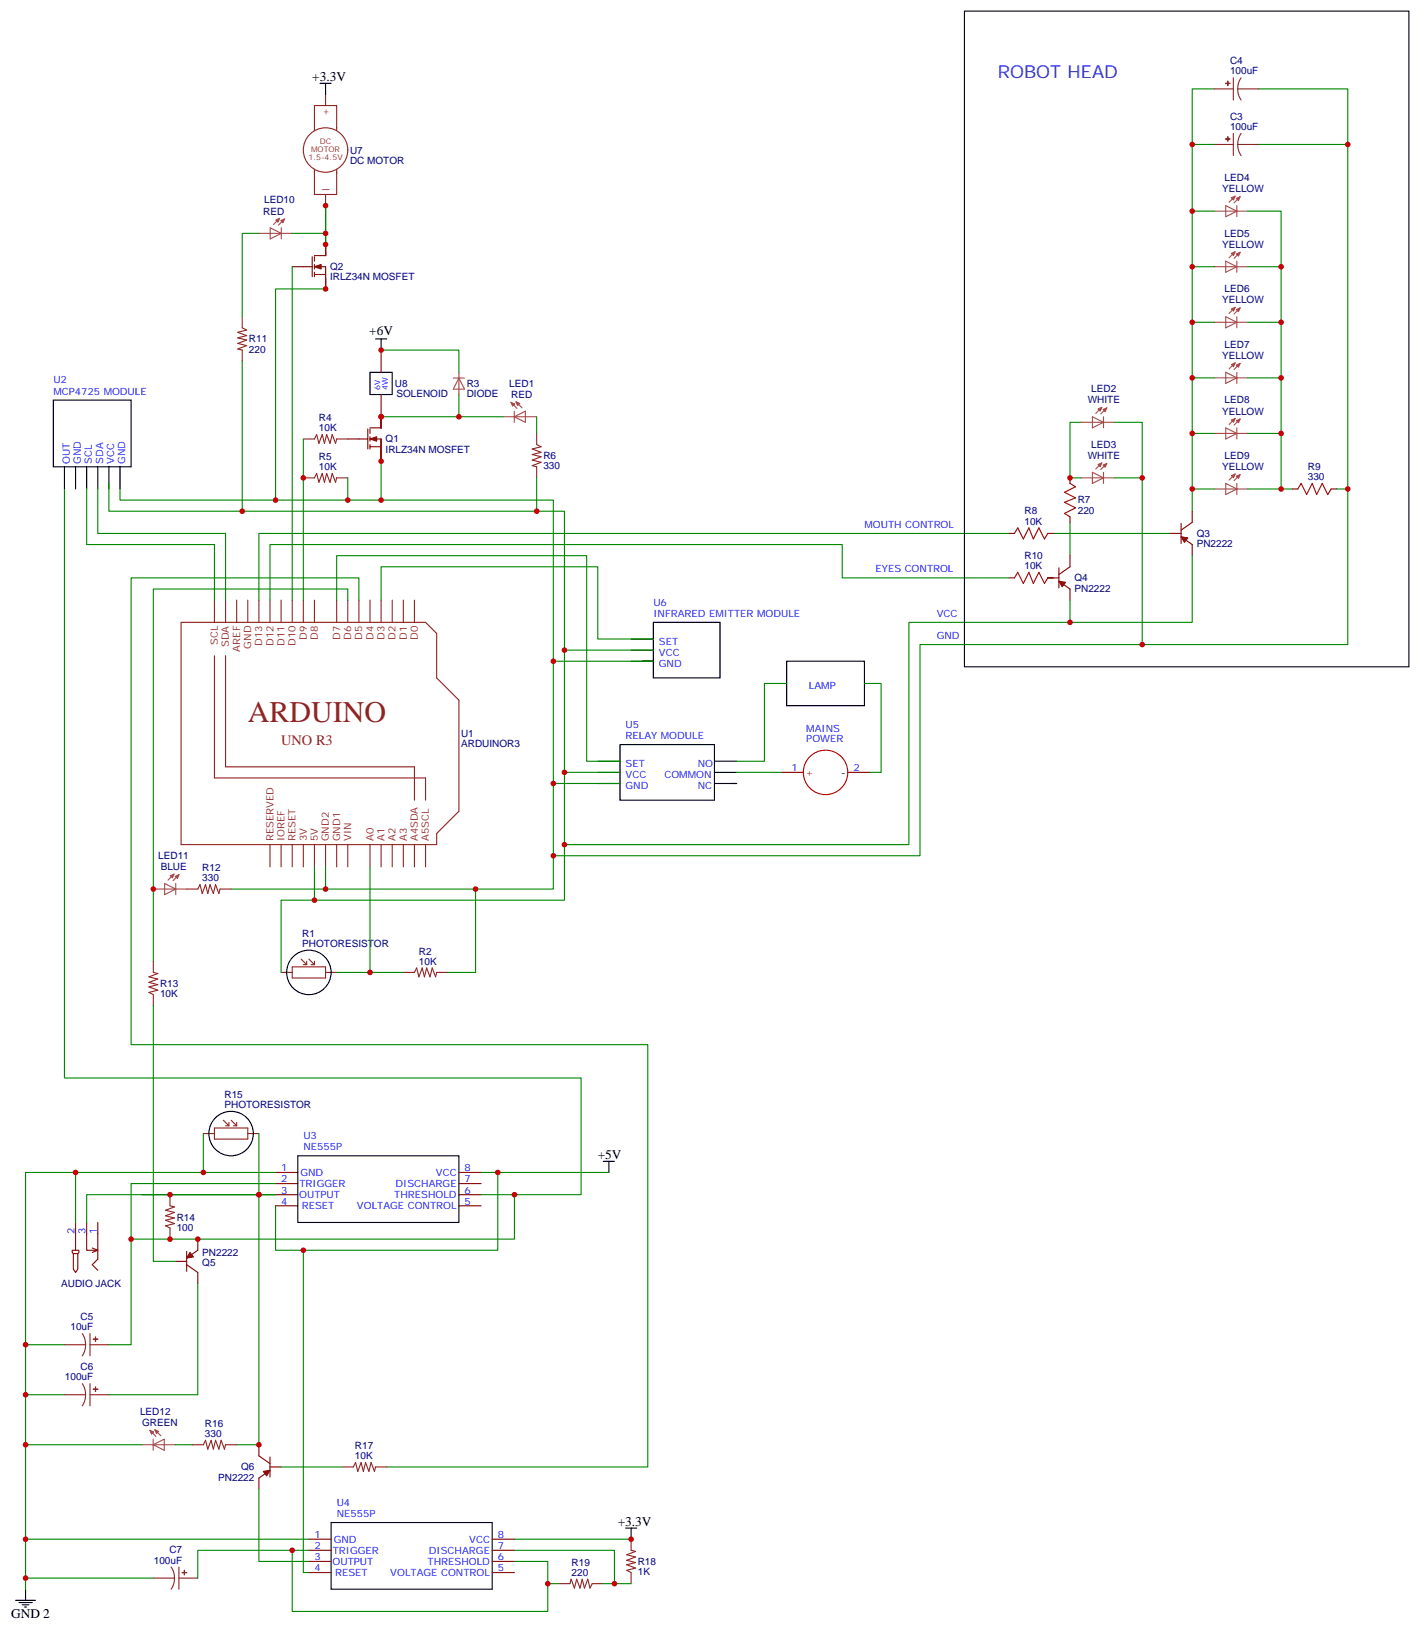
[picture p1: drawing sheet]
<svg xmlns="http://www.w3.org/2000/svg" width="451mm" height="518mm" viewBox="0 0 451 518" stroke-linecap="round" stroke-linejoin="round" font-family="sans-serif">
<g fill="none" stroke="#8c2424" stroke-width=".35">
<path d="M103.4 30v3.5M385.6 28.2h6M391.6 24.7v7.1M393 28.2l.2 1.9 .9 1.7M393 28.2h6.7M394.1 24.7l-.9 1.7-.2 1.8M99.8 53.7v1.1M99.8 54.7v7h7.1v-7M106.9 40.6v-7.1h-7.1l.1 8M106.9 40.4v1M106.9 53.7v1.3M385.6 45.9h6"/>
<path d="M391.6 42.3v7.1M393 45.9l.2 1.8 .9 1.7M393 45.9h6.7M394.1 42.3l-.9 1.7-.2 1.9M103.4 61.7v3.6M76.9 100.5v3.6l1.4 .7-2.8 .7 2.8 1-2.8 .7 2.8 .8-2.8 1 2.8 .7-2.8 1.1 1.4 .3v3.6M96.3 139.3h3.5l.7-1.4 .7 2.9 1.1-2.9 .7 2.9 .7-2.9 1.1 2.9 .7-2.9 1 2.9 .4-1.5h3.5M170.4 137.6v3.5l1.4 .7-2.8 .7 2.8 1.1-2.8 .7 2.8 .7-2.8 1.1 2.8 .7-2.8 1 1.4 .4v3.5M96.3 151.7h3.5l.7-1.4 .7 2.8 1.1-2.8 .7 2.8 .7-2.8 1.1 2.8 .7-2.8 1 2.8 .4-1.4h3.5M57.5 197.6h77.6l3.5 3.5v14.1l7.1 7.1v35.2l-7.1 7.1v3.5h-81.1zM68.1 190.5v7.1M71.6 190.5v7.1"/>
<path d="M75.1 190.5v7.1M78.7 190.5v7.1M82.2 190.5v7.1M85.7 190.5v7.1M89.3 190.5v7.1M92.8 190.5v7.1M96.3 190.5v7.1M99.8 190.5v7.1M106.9 190.5v7.1M110.4 190.5v7.1M113.9 190.5v7.1M117.5 190.5v7.1"/>
<path d="M121 190.5v7.1M124.5 190.5v7.1M128.1 190.5v7.1M131.6 190.5v7.1M68.1 208.1v38.8h67v7.1M71.6 208.1v35.3h60v10.6M85.7 268.1v7.1M89.3 268.1v7.1M92.8 268.1v7.1M96.3 268.1v7.1M99.8 268.1v7.1M103.4 268.1v7.1"/>
<path d="M106.9 268.1v7.1M110.4 268.1v7.1M117.5 268.1v7.1M121 268.1v7.1M124.5 268.1v7.1M128.1 268.1v7.1M131.6 268.1v7.1M135.1 268.1v7.1M59.3 282.2h3.5l.7-1.4 .7 2.8 1.1-2.8 .7 2.8 .7-2.8 1 2.8 .7-2.8 1.1 2.8 .3-1.4h3.6M48.7 305.2v3.5l1.4 .3-2.8 1.1 2.8 .7-2.8 1.1 2.8 .7-2.8 .7 2.8 1-2.8 .7 1.4 .7v3.6M89.3 308.7h3.5M92.8 306.9h10.6v3.5h-10.6z"/>
<path d="M95.6 304.4l1.8 1.8M96.3 306.2h1.1M97.4 305.2v1M98.1 304.4l1.7 1.8M98.8 306.2h1M99.8 305.2v1M103.4 308.7h3.5M128.1 308.7h3.5l.7-1.4 .7 2.8 1.1-2.8 .7 2.8 .7-2.8 1 2.8 .7-2.8 1.1 2.8 .3-1.4h3.6M64.6 359.8h3.5M68.1 358.1h10.6v3.5h-10.6zM70.9 355.6l1.8 1.8M71.6 357.4h1.1"/>
<path d="M72.7 356.3v1.1M73.4 355.6l1.7 1.8M74.1 357.4h1M75.1 356.3v1.1M78.7 359.8h3.5M54 379.2v3.6l1.4 .3-2.8 1.1 2.8 .7-2.8 1 2.8 .7-2.8 .8 2.8 1-2.8 .7 1.4 .7v3.5M20.5 426.9h6.7M26.1 423.3l.8 1.7 .3 1.9M26.1 439.2l.8 1.7 .3 1.8M27.2 426.9l-.3 1.8-.8 1.7M28.6 426.9h6M28.6 423.3v7.1"/>
<path d="M28.6 439.2v7.1M20.5 442.7h6.7M27.2 442.7l-.3 1.9-.8 1.7M28.6 442.7h6M61 458.6h3.6l.7-1.4 .7 2.8 1-2.8 .7 2.8 .7-2.8 1.1 2.8 .7-2.8 1.1 2.8 .3-1.4h3.5M108.7 465.7h3.5l.7-1.4 .7 2.8 1.1-2.8 .7 2.8 .7-2.8 1 2.8 .7-2.8 1.1 2.8 .3-1.4h3.6M54.3 497.4l.8 1.7 .3 1.8M56.8 497.4v7.1M200.4 488.6v3.5l1.4 .4-2.8 1 2.8 .7-2.8 1.1 2.8 .7-2.8 .7 2.8 1.1-2.8 .7 1.4 .7v3.5M48.7 500.9h6.7M55.4 500.9l-.2 1.9-.9 1.7M56.8 500.9h6"/>
<path d="M177.4 502.7h3.6l.3-1.4 1.1 2.8 .7-2.8 1 2.8 .8-2.8 .7 2.8 1-2.8 .7 2.8 .7-1.4h3.6"/>
<circle cx="103.4" cy="47.6" r="7.1"/>
</g>
<g fill="none" stroke="#000" stroke-width=".35">
<path d="M306.2 3.5h141.1v208.2h-141.1zM101.6 26.5h3.5M103.4 26.5v3.5M117.5 118.2h7v7h-7zM119.2 107.6h3.6M121 107.6v3.5M16.9 127h24.7v21.2h-24.7zM20.5 148.2v7M24 148.2v7M27.5 148.2v7M31 148.2v7M34.6 148.2v7"/>
<path d="M38.1 148.2v7M207.4 197.6h21.2v17.6h-21.2zM200.4 209.9h7h-3.5M200.4 202.8h7M200.4 206.4h7M249.8 209.9h24.7v14.1h-24.7zM196.8 236.4h30v17.6h-30zM189.8 241.7h7M189.8 245.2h7M189.8 248.7h7M226.8 248.7h7.1h-1.8M226.8 241.7h7.1"/>
<path d="M226.8 245.2h7.1M94.5 366.9h51.2v21.2h-51.2zM191.6 368.7h3.5M193.3 368.7v3.5M105.1 483.3h51.2v21.2h-51.2zM198.6 485.1h3.5M200.4 485.1v3.5M4.9 508h6.4M6 508.7h4.2M7.1 509.4h2.1M7.8 510.1h.7M8.1 504.5v3.5"/>
<circle cx="98.1" cy="308.7" r="7.1"/>
<circle cx="73.4" cy="359.8" r="7.1"/>
</g>
<g fill="none" stroke="#870000" stroke-width=".35">
<path d="M92.8 84.7h6.3M99.1 81.5v6.3M99.8 81.1h3.6v-3.5v3.5M99.8 84.7h3.6v7v-7M99.8 87.1h3.6M99.8 81.5v1.4M99.8 84v1.4M99.8 86.4v1.4M103.4 88.2v3.5M121 111.1v7.1M110.4 139.3h6.4M116.8 136.2v6.3"/>
<path d="M117.5 139.3h3.5v7.1v-7.1M117.5 136.2v1.4M117.5 138.6v1.5M121 132.3v3.5v-1v1h-3.5M121 125.2v10.6M117.5 141.8h3.5M117.5 141.1v1.4M121 142.9v3.5M339.7 151.7v1.8M410.3 155.2h1.7M422.6 155.2h1.8M320.3 169.3h1.8"/>
<path d="M332.7 169.3h1.7M339.7 164v1.8M339.7 176.4v3.5l-3.5 2.5M371.5 169.3h3.5M375 166.2v6.3M375 170.4l3.5 2.5v3.5M378.5 162.3v3.5l-3.5 2.5M320.3 183.4h1.8M332.7 183.4h3.5M336.2 184.5l3.5 2.5v3.5M336.2 180.3v6.3M248 245.2h7.1"/>
<path d="M269.2 245.2h7M87.5 372.2h7M87.5 375.7h7M87.5 379.2h7M145.7 372.2h7.1M145.7 375.7h7.1M145.7 379.2h7.1M23.3 397.9h1.4v5l-.7 1-.7-1zM23.3 397.9l-.4-.3v-.7h2.1v.7l-.3 .3M24 388.1v8.8M27.5 388.1v8.8h3.5l-1.7 .7M29.3 396.2l1.7 .7"/>
<path d="M31 388.1v11.6l-1.7 1.8 1.7 1.7M59.3 397.2v6.4M62.8 393.3v3.6l-3.5 2.4M87.5 382.8h7M145.7 382.8h7.1M55.7 400.4h3.6M59.3 401.5l3.5 2.4v3.6M82.2 458.6v3.5l3.5 2.5M85.7 462.5v6.3M85.7 466.7l-3.5 2.5v3.5M85.7 465.7h3.6M98.1 488.6h7"/>
<path d="M98.1 492.1h7M98.1 495.7h7M98.1 499.2h7M156.3 488.6h7M156.3 492.1h7M156.3 495.7h7M156.3 499.2h7"/>
</g>
<g fill="#870000" stroke="#870000" stroke-width=".35">
<path d="M117.5 139.3l2.1-.7v1.5z"/>
<path d="M99.8 84.7l2.2-.7v1.4z"/>
<path d="M375 170.4l2.1 .3-1 1.5z"/>
<path d="M336.2 184.5l2.1 .4-1 1.4z"/>
<path d="M60.3 397.6l1.1 1.4-2.1 .3z"/>
<path d="M83.6 467.1l2.1-.4-1 1.8z"/>
</g>
<g fill="none" stroke="#008700" stroke-width=".35">
<path d="M385.6 28.2h-7.1v134.1M399.7 28.2h28.2v17.7M378.5 45.9h7.1M399.7 45.9h28.2v109.3h-3.5M82.2 74.1h-5.3v26.4M92.8 74.1h10.6M103.4 65.3v12.3M378.5 67h7.1M396.2 67h10.6v88.2M92.8 84.7v105.8M103.4 91.7h-15.9v67.1M378.5 84.7h7.1"/>
<path d="M396.2 84.7h10.6M76.9 114.7v47.6M121 111.1h24.7v7.1M378.5 119.9h7.1M378.5 102.3h7.1M396.2 119.9h10.6M396.2 102.3h10.6M96.3 139.3v51.2M121 132.3h38.8M145.7 125.2v7.1M170.4 132.3v5.3M343.3 134.1h-3.6v17.6h3.6"/>
<path d="M353.8 134.1h8.9v70.5M378.5 137.6h7.1M396.2 137.6h10.6M20.5 155.2v187h164v37h-31.7M27.5 155.2v17.7h40.6v17.6M31 155.2v14.1h40.6v21.2M34.6 153.5v8.8h144.6v123.5h-79.4v-10.6M38.1 155.2v3.6h137.6v123.4h-72.3v-7M110.4 151.7v7.1M121 146.4v12.4M170.4 151.7v10.6M353.8 151.7h8.9"/>
<path d="M378.5 155.2h7.1M396.2 155.2h14.1M427.9 155.2v49.4h-65.2M320.3 169.3h-238.1v21.2M334.4 169.3h37.1M339.7 165.8v10.6M378.5 176.4v21.2h-89.9v70.5h-109.4M106.9 190.5v-14.1h79.4v65.3h10.5M110.4 190.5v-3.5h-61.7v118.2M113.9 190.5v-7.1h-72.3v148.2h164.1v134.1h-82.9M121 190.5v-10.6h68.8v22.9h17.6M320.3 183.4h-52.9v-10.5h-181.7v17.6"/>
<path d="M332.7 183.4h1.7M339.7 190.5v7.1M175.7 209.9h31.7M179.2 206.4h28.2M249.8 217h-7.1v24.7h-8.8M274.5 217h5.3v28.2h-3.6M362.7 204.6h-70.6v67h-116.4M175.7 248.7h21.1M179.2 245.2h17.6M233.9 245.2h14.1M117.5 275.2v33.5h-10.6M73.4 282.2h30"/>
<path d="M99.8 285.8h-10.5v22.9M151 282.2v26.5h-8.8M48.7 319.3v81.1h7M117.5 308.7h10.6M64.6 359.8v12.4M82.2 359.8v98.8h-7.1M24 372.2v15.9M45.2 379.2h42.3h-60v8.9M87.5 372.2h-79.4v132.3M87.5 375.7h-45.9v17.6h121.7v-14.1M152.8 372.2h40.5M158 372.2v24.7h-70.5v-14.1"/>
<path d="M41.6 393.3v33.6h-7M96.3 396.9v102.3h1.8M62.8 407.5v35.2h-28.2M8.1 426.9h12.4M8.1 442.7h12.4M8.1 458.6h37.1M55.7 458.6h5.3M82.2 472.7v23h15.9M89.3 465.7h19.4M8.1 488.6h90M92.8 492.1h-30v8.8M98.1 492.1h-5.3v19.4h81.1v-15.8h-10.6"/>
<path d="M163.3 492.1h31.8v10.6h5.3M163.3 488.6h37.1M8.1 500.9h40.6M173.9 502.7h3.5M191.6 502.7h3.5"/>
</g>
<g fill="none" stroke="#a64a4a" stroke-width=".35">
<path d="M82.2 74.1h3.5M85.8 72.3l3.5 1.8-3.5 1.7zM85.8 74.1h7M88.8 69.3l-2 2M89.3 72.3v3.5M90.4 69.5l-2 1.9M385.6 67h3.5M389.2 65.3l3.5 1.7-3.5 1.8zM389.2 67h7M392.2 62.3l-2 1.9M392.2 79.9l-2 1.9M392.7 65.3v3.5"/>
<path d="M393.8 62.4l-2 2M385.6 84.7h3.5M389.2 82.9l3.5 1.8-3.5 1.7zM389.2 84.7h7M392.2 97.5l-2 2M392.7 82.9v3.5M393.8 80.1l-2 1.9M393.8 97.7l-2 2M145.7 118.2v3.5M385.6 102.3h3.5M385.6 119.9h3.5M389.2 100.5l3.5 1.8-3.5 1.8z"/>
<path d="M389.2 118.2l3.5 1.7-3.5 1.8zM389.2 102.3h7M389.2 119.9h7M392.2 115.2l-2 1.9M392.7 100.5v3.6M392.7 118.2v3.5M393.8 115.4l-2 1.9M143.9 120h3.6M145.7 120l1.8 3.5h-3.6zM145.7 121.8v3.4M159.8 132.3h7M162.2 127.7l2 1.9"/>
<path d="M163.3 132.3l3.5-1.8v3.6zM163.3 130.5v3.6M163.8 127.5l1.9 2M166.9 132.3h3.5M343.3 134.1h3.4M346.8 132.3l3.6 1.8-3.6 1.7zM346.8 134.1h7M349.8 129.3l-1.9 1.9M350.4 132.3v3.5M351.4 129.5l-1.9 1.9M385.6 137.6h3.5M389.2 135.8l3.5 1.8-3.5 1.7z"/>
<path d="M389.2 137.6h7M392.2 132.8l-2 2M392.7 135.8v3.5M393.8 133l-2 1.9M343.3 151.7h3.4M346.8 149.9l3.6 1.8-3.6 1.8zM346.8 151.7h7M349.8 146.9l-1.9 2M350.4 149.9v3.6M351.4 147.1l-1.9 1.9M385.6 155.2h3.5M389.2 153.5l3.5 1.7-3.5 1.8z"/>
<path d="M389.2 155.2h7M392.2 150.5l-2 1.9M392.7 153.5v3.5M393.8 150.6l-2 2M55.3 277.5l-2 1.9M56.9 277.6l-2 2M48.7 282.2h3.5M52.3 280.5l3.5 1.7-3.5 1.8zM52.3 282.2h7M55.8 280.5v3.5M45.2 458.6h7M47.6 454l1.9 2"/>
<path d="M48.6 458.6l3.6-1.8v3.6zM48.6 456.8v3.6M49.2 453.8l1.9 2M52.3 458.6h3.4"/>
</g>
<g fill="#a64a4a" stroke="#a64a4a" stroke-width=".32">
<path d="M163.8 127.5l1.2 .6-.7 .7z"/>
<path d="M162.2 127.7l1.3 .5-.7 .7z"/>
<path d="M348.6 129.8l1.2-.5-.5 1.2z"/>
<path d="M350.2 130l1.2-.5-.5 1.2z"/>
<path d="M348.6 147.5l1.2-.6-.5 1.3z"/>
<path d="M350.2 147.6l1.2-.5-.5 1.2z"/>
<path d="M390.9 62.8l1.3-.5-.6 1.2z"/>
<path d="M392.5 63l1.3-.6-.6 1.3z"/>
<path d="M390.9 80.4l1.3-.5-.6 1.2z"/>
<path d="M392.5 80.6l1.3-.5-.6 1.2z"/>
<path d="M390.9 98.1l1.3-.6-.6 1.3z"/>
<path d="M392.5 98.2l1.3-.5-.6 1.3z"/>
<path d="M390.9 115.7l1.3-.5-.6 1.2z"/>
<path d="M392.5 115.9l1.3-.5-.6 1.2z"/>
<path d="M390.9 133.4l1.3-.6-.6 1.3z"/>
<path d="M392.5 133.5l1.3-.5-.6 1.2z"/>
<path d="M390.9 151l1.3-.5-.6 1.2z"/>
<path d="M392.5 151.2l1.3-.6-.6 1.3z"/>
<path d="M87.5 69.9l1.3-.6-.5 1.3z"/>
<path d="M89.1 70l1.3-.5-.6 1.2z"/>
<path d="M54 278l1.3-.5-.6 1.2z"/>
<path d="M55.6 278.2l1.3-.6-.6 1.3z"/>
<path d="M49.2 453.8l1.2 .6-.7 .7z"/>
<path d="M47.6 454l1.2 .6-.7 .7z"/>
</g>
<path d="M339.7 153.5l1.8 1-3.5 1.8 3.5 1.7-3.5 1.5 3.5 1.7-3.5 1.8 1.7 1M412 155.2l1.1-1.7 1.8 3.5 1.7-3.5 1.4 3.5 1.8-3.5 1.8 3.5 1-1.8M322.1 169.3l1-1.7 1.8 3.5 1.8-3.5 1.4 3.5 1.7-3.5 1.8 3.5 1.1-1.8M322.1 183.4l1-1.7 1.8 3.5 1.8-3.5 1.4 3.5 1.7-3.5 1.8 3.5 1.1-1.8" fill="none" stroke="#a10000" stroke-width=".35"/>
<g fill="#8c2424" stroke="#8c2424" stroke-width=".35">
<path d="M389.8 43.4l.1 1.4z"/>
<path d="M389.1 44.1h1.4z"/>
<path d="M389.8 25.8l.1 1.4z"/>
<path d="M389.1 26.5h1.4z"/>
<path d="M30.3 424.4v1.4z"/>
<path d="M29.6 425.1h1.4z"/>
<path d="M30.3 440.3v1.4z"/>
<path d="M29.6 441h1.4z"/>
<path d="M58.5 498.5l.1 1.4z"/>
<path d="M57.9 499.2h1.4z"/>
</g>
<circle cx="262.1" cy="245.2" r="7.1" fill="none" stroke="#f00" stroke-width=".35"/>
<g fill="#c00">
<circle cx="158" cy="372.2" r=".88"/>
<circle cx="173.9" cy="502.7" r=".88"/>
<circle cx="200.4" cy="488.6" r=".88"/>
<circle cx="92.8" cy="492.1" r=".88"/>
<circle cx="195.1" cy="502.7" r=".88"/>
<circle cx="82.2" cy="458.6" r=".88"/>
<circle cx="82.2" cy="379.2" r=".88"/>
<circle cx="64.6" cy="372.2" r=".88"/>
<circle cx="54" cy="379.2" r=".88"/>
<circle cx="54" cy="393.3" r=".88"/>
<circle cx="48.7" cy="282.2" r=".88"/>
<circle cx="103.4" cy="282.2" r=".88"/>
<circle cx="8.1" cy="426.9" r=".88"/>
<circle cx="41.6" cy="393.3" r=".88"/>
<circle cx="103.4" cy="74.1" r=".88"/>
<circle cx="103.4" cy="77.6" r=".88"/>
<circle cx="103.4" cy="91.7" r=".88"/>
<circle cx="103.4" cy="65.3" r=".88"/>
<circle cx="121" cy="111.1" r=".88"/>
<circle cx="121" cy="158.7" r=".88"/>
<circle cx="145.7" cy="132.3" r=".88"/>
<circle cx="427.9" cy="155.2" r=".88"/>
<circle cx="179.2" cy="268.1" r=".88"/>
<circle cx="406.8" cy="119.9" r=".88"/>
<circle cx="406.8" cy="84.7" r=".88"/>
<circle cx="378.5" cy="45.9" r=".88"/>
<circle cx="378.5" cy="84.7" r=".88"/>
<circle cx="378.5" cy="119.9" r=".88"/>
<circle cx="378.5" cy="155.2" r=".88"/>
<circle cx="339.7" cy="197.6" r=".88"/>
<circle cx="339.7" cy="151.7" r=".88"/>
<circle cx="99.8" cy="285.7" r=".88"/>
<circle cx="151" cy="282.2" r=".88"/>
<circle cx="179.2" cy="206.4" r=".88"/>
<circle cx="121" cy="146.4" r=".88"/>
<circle cx="121" cy="132.3" r=".88"/>
<circle cx="175.7" cy="209.9" r=".88"/>
<circle cx="110.4" cy="158.7" r=".88"/>
<circle cx="170.4" cy="162.3" r=".88"/>
<circle cx="378.5" cy="137.6" r=".88"/>
<circle cx="378.5" cy="102.3" r=".88"/>
<circle cx="378.5" cy="67" r=".88"/>
<circle cx="427.9" cy="45.9" r=".88"/>
<circle cx="406.8" cy="155.2" r=".88"/>
<circle cx="406.8" cy="102.3" r=".88"/>
<circle cx="406.8" cy="137.6" r=".88"/>
<circle cx="362.7" cy="151.7" r=".88"/>
<circle cx="175.7" cy="271.6" r=".88"/>
<circle cx="179.2" cy="245.2" r=".88"/>
<circle cx="175.7" cy="248.7" r=".88"/>
<circle cx="96.3" cy="151.7" r=".88"/>
<circle cx="87.5" cy="158.7" r=".88"/>
<circle cx="76.9" cy="162.3" r=".88"/>
<circle cx="8.1" cy="442.7" r=".88"/>
<circle cx="62.8" cy="393.3" r=".88"/>
<circle cx="24" cy="372.2" r=".88"/>
<circle cx="163.3" cy="379.2" r=".88"/>
<circle cx="8.1" cy="488.6" r=".88"/>
<circle cx="8.1" cy="458.6" r=".88"/>
<circle cx="8.1" cy="500.9" r=".88"/>
<circle cx="96.3" cy="396.9" r=".88"/>
<circle cx="117.5" cy="308.7" r=".88"/>
<circle cx="362.7" cy="204.6" r=".88"/>
</g>
<text font-size="9.5" fill="#8d2323" x="78.7" y="229.3">ARDUINO</text>
<text font-size="5.6" fill="#00f" x="316.8" y="24.7">ROBOT HEAD</text>
<text font-size="4.6" fill="#8d2323" x="89.3" y="236.4">UNO R3</text>
<g font-size="4.2">
<text x="99.1" y="25.8">+3.3V</text>
<text x="117.2" y="106.4">+6V</text>
<text x="189.8" y="367.9">+5V</text>
<text x="196.1" y="484.4">+3.3V</text>
<text x="3.5" y="513.6">GND 2</text>
</g>
<g font-size="3.2" fill="#000080">
<text x="390.5" y="23.6">100uF</text>
<text x="390.5" y="20.4">C4</text>
<text x="390.5" y="41.3">100uF</text>
<text x="390.5" y="38">C3</text>
<text x="111.1" y="52">DC MOTOR</text>
<text x="111.1" y="48.8">U7</text>
<text x="388.8" y="57.5">LED4</text>
<text x="83.9" y="64.6">LED10</text>
<text x="388" y="61">YELLOW</text>
<text x="83.6" y="68.1">RED</text>
<text x="388.8" y="75.2">LED5</text>
<text x="388" y="78.7">YELLOW</text>
<text x="104.8" y="89">IRLZ34N MOSFET</text>
<text x="104.8" y="85.8">Q2</text>
<text x="388.8" y="92.8">LED6</text>
<text x="388" y="96.3">YELLOW</text>
<text x="79" y="111.9">220</text>
<text x="79" y="108.7">R11</text>
<text x="388" y="114">YELLOW</text>
<text x="388.8" y="110.4">LED7</text>
<text x="125.4" y="122.8">U8</text>
<text x="148.2" y="122.8">R3</text>
<text x="161.7" y="122.8">LED1</text>
<text x="346.5" y="124.5">LED2</text>
<text x="125.8" y="126">SOLENOID</text>
<text x="148.2" y="126">DIODE</text>
<text x="162.3" y="126.3">RED</text>
<text x="345.4" y="128.1">WHITE</text>
<text x="388" y="131.6">YELLOW</text>
<text x="388.8" y="128.1">LED8</text>
<text x="101.3" y="136.9">10K</text>
<text x="101.3" y="133.7">R4</text>
<text x="122.4" y="143.7">IRLZ34N MOSFET</text>
<text x="122.4" y="140.4">Q1</text>
<text x="346.5" y="142.2">LED3</text>
<text x="101.3" y="149.2">10K</text>
<text x="101.3" y="146.1">R5</text>
<text x="172.5" y="149">330</text>
<text x="172.5" y="145.7">R6</text>
<text x="345.4" y="145.7">WHITE</text>
<text x="388" y="149.2">YELLOW</text>
<text x="388.8" y="145.7">LED9</text>
<text x="415.2" y="149.1">R9</text>
<text x="415.2" y="152.4">330</text>
<text x="342.2" y="159.8">R7</text>
<text x="325.3" y="166.5">10K</text>
<text x="325.3" y="163.3">R8</text>
<text x="342.2" y="163.1">220</text>
<text x="379.9" y="173.7">PN2222</text>
<text x="379.9" y="170.4">Q3</text>
<text x="325.3" y="177.4">R10</text>
<text x="325.3" y="180.6">10K</text>
<text x="341.1" y="184.5">Q4</text>
<text x="341.1" y="187.8">PN2222</text>
<text x="146.4" y="233.9">U1</text>
<text x="146.4" y="237.2">ARDUINOR3</text>
<text x="50.2" y="272.8">LED11</text>
<text x="51" y="276.3">BLUE</text>
<text x="64.2" y="279.8">330</text>
<text x="64.2" y="276.6">R12</text>
<text x="96" y="297.4">R1</text>
<text x="96" y="300.6">PHOTORESISTOR</text>
<text x="133" y="303.1">R2</text>
<text x="133" y="306.2">10K</text>
<text x="50.8" y="316.5">10K</text>
<text x="50.8" y="313.3">R13</text>
<text x="71.3" y="351.7">PHOTORESISTOR</text>
<text x="71.3" y="348.6">R15</text>
<text x="56.1" y="387.4">R14</text>
<text x="56.1" y="390.6">100</text>
<text x="64.2" y="398.5">PN2222</text>
<text x="64.2" y="401.8">Q5</text>
<text x="19.4" y="408.6">AUDIO JACK</text>
<text x="25.6" y="419">C5</text>
<text x="22.4" y="422.3">10uF</text>
<text x="25.6" y="434.9">C6</text>
<text x="20.6" y="438.2">100uF</text>
<text x="44.5" y="449.2">LED12</text>
<text x="45.1" y="452.7">GREEN</text>
<text x="65.1" y="452.9">R16</text>
<text x="65.1" y="456.1">330</text>
<text x="112.7" y="460">R17</text>
<text x="76.5" y="466.7">Q6</text>
<text x="112.7" y="463.2">10K</text>
<text x="69.3" y="470">PN2222</text>
<text x="48.8" y="496.4">100uF</text>
<text x="53.8" y="493.1">C7</text>
<text x="181.5" y="497.1">R19</text>
<text x="202.5" y="496.8">R18</text>
<text x="181.5" y="500.2">220</text>
<text x="202.5" y="500">1K</text>
</g>
<g font-size="3.2" fill="#8d2323">
<text x="104.4" y="36.8" transform="rotate(-90 104.4 36.8)">+</text>
<text x="104.7" y="60.6" transform="rotate(-90 104.7 60.6)">l</text>
<text x="97.4" y="203.1" transform="rotate(-90 97.4 203.1)">D9</text>
<text x="100.9" y="203.1" transform="rotate(-90 100.9 203.1)">D8</text>
<text x="107.9" y="203.1" transform="rotate(-90 107.9 203.1)">D7</text>
<text x="111.5" y="203.1" transform="rotate(-90 111.5 203.1)">D6</text>
<text x="115" y="203.1" transform="rotate(-90 115 203.1)">D5</text>
<text x="118.5" y="203.1" transform="rotate(-90 118.5 203.1)">D4</text>
<text x="122.1" y="203.1" transform="rotate(-90 122.1 203.1)">D3</text>
<text x="125.6" y="203.1" transform="rotate(-90 125.6 203.1)">D2</text>
<text x="129.1" y="203.1" transform="rotate(-90 129.1 203.1)">D1</text>
<text x="132.6" y="203.1" transform="rotate(-90 132.6 203.1)">D0</text>
<text x="69.1" y="204.8" transform="rotate(-90 69.1 204.8)">SCL</text>
<text x="72.7" y="205.4" transform="rotate(-90 72.7 205.4)">SDA</text>
<text x="76.2" y="206.8" transform="rotate(-90 76.2 206.8)">AREF</text>
<text x="79.7" y="205.9" transform="rotate(-90 79.7 205.9)">GND</text>
<text x="83.3" y="205.1" transform="rotate(-90 83.3 205.1)">D13</text>
<text x="86.8" y="205.1" transform="rotate(-90 86.8 205.1)">D12</text>
<text x="90.3" y="205.1" transform="rotate(-90 90.3 205.1)">D11</text>
<text x="93.8" y="205.1" transform="rotate(-90 93.8 205.1)">D10</text>
<text x="86.8" y="267.1" transform="rotate(-90 86.8 267.1)">RESERVED</text>
<text x="90.3" y="267.1" transform="rotate(-90 90.3 267.1)">IOREF</text>
<text x="93.8" y="267.1" transform="rotate(-90 93.8 267.1)">RESET</text>
<text x="97.4" y="267.1" transform="rotate(-90 97.4 267.1)">3V</text>
<text x="100.9" y="267.1" transform="rotate(-90 100.9 267.1)">5V</text>
<text x="104.4" y="267.1" transform="rotate(-90 104.4 267.1)">GND2</text>
<text x="107.9" y="267.1" transform="rotate(-90 107.9 267.1)">GND1</text>
<text x="111.5" y="267.1" transform="rotate(-90 111.5 267.1)">VIN</text>
<text x="118.5" y="267.1" transform="rotate(-90 118.5 267.1)">A0</text>
<text x="122.1" y="267.1" transform="rotate(-90 122.1 267.1)">A1</text>
<text x="125.6" y="267.1" transform="rotate(-90 125.6 267.1)">A2</text>
<text x="129.1" y="267.1" transform="rotate(-90 129.1 267.1)">A3</text>
<text x="132.6" y="267.1" transform="rotate(-90 132.6 267.1)">A4SDA</text>
<text x="136.2" y="267.1" transform="rotate(-90 136.2 267.1)">A5SCL</text>
</g>
<g font-size="3.2" fill="#00f">
<text x="16.9" y="125.2">MCP4725 MODULE</text>
<text x="16.9" y="121.7">U2</text>
<text x="22.1" y="147.3" transform="rotate(-90 22.1 147.3)">OUT</text>
<text x="25.7" y="147.3" transform="rotate(-90 25.7 147.3)">GND</text>
<text x="29.2" y="147.3" transform="rotate(-90 29.2 147.3)">SCL</text>
<text x="32.7" y="147.3" transform="rotate(-90 32.7 147.3)">SDA</text>
<text x="36.2" y="147.3" transform="rotate(-90 36.2 147.3)">VCC</text>
<text x="39.8" y="147.3" transform="rotate(-90 39.8 147.3)">GND</text>
<text x="274.5" y="167.6">MOUTH CONTROL</text>
<text x="278" y="181.7">EYES CONTROL</text>
<text x="207.4" y="192.3">U6</text>
<text x="207.4" y="195.8">INFRARED EMITTER MODULE</text>
<text x="297.4" y="195.8">VCC</text>
<text x="297.4" y="202.8">GND</text>
<text x="209.2" y="204.6">SET</text>
<text x="209.2" y="208.1">VCC</text>
<text x="209.2" y="211.7">GND</text>
<text x="256.8" y="218.7">LAMP</text>
<text x="198.6" y="231.1">U5</text>
<text x="256" y="232.5">MAINS</text>
<text x="198.6" y="234.6">RELAY MODULE</text>
<text x="256" y="235.7">POWER</text>
<text x="198.6" y="243.4">SET</text>
<text x="221.5" y="243.4">NO</text>
<text x="251.3" y="244.8">1</text>
<text x="270.9" y="244.8">2</text>
<text x="198.6" y="246.9">VCC</text>
<text x="198.6" y="250.5">GND</text>
<text x="211" y="246.9">COMMON</text>
<text x="221.5" y="250.5">NC</text>
<text x="96.3" y="361.6">U3</text>
<text x="96.3" y="365.1">NE555P</text>
<text x="89.3" y="371.8">1</text>
<text x="147.5" y="371.8">8</text>
<text x="89.3" y="375.4">2</text>
<text x="95.1" y="376.8">TRIGGER</text>
<text x="95.4" y="373.2">GND</text>
<text x="125.6" y="376.8">DISCHARGE</text>
<text x="138.4" y="373.2">VCC</text>
<text x="147.5" y="375.4">7</text>
<text x="89.3" y="378.9">3</text>
<text x="89.3" y="382.4">4</text>
<text x="95" y="380.3">OUTPUT</text>
<text x="95.8" y="383.8">RESET</text>
<text x="113.3" y="383.8">VOLTAGE CONTROL</text>
<text x="125.2" y="380.3">THRESHOLD</text>
<text x="147.5" y="382.4">5</text>
<text x="147.5" y="378.9">6</text>
<text x="23.6" y="391.6" transform="rotate(-90 23.6 391.6)">2</text>
<text x="27.2" y="391.6" transform="rotate(-90 27.2 391.6)">3</text>
<text x="30.7" y="391.6" transform="rotate(-90 30.7 391.6)">1</text>
<text x="106.9" y="478">U4</text>
<text x="106.9" y="481.5">NE555P</text>
<text x="99.8" y="491.8">2</text>
<text x="99.8" y="488.2">1</text>
<text x="106" y="489.7">GND</text>
<text x="149" y="489.7">VCC</text>
<text x="158" y="488.2">8</text>
<text x="158" y="491.8">7</text>
<text x="99.8" y="495.3">3</text>
<text x="105.6" y="496.7">OUTPUT</text>
<text x="105.7" y="493.2">TRIGGER</text>
<text x="135.8" y="496.7">THRESHOLD</text>
<text x="136.2" y="493.2">DISCHARGE</text>
<text x="158" y="495.3">6</text>
<text x="99.8" y="498.8">4</text>
<text x="106.4" y="500.2">RESET</text>
<text x="123.9" y="500.2">VOLTAGE CONTROL</text>
<text x="158" y="498.8">5</text>
</g>
<text font-size="3.2" fill="#f00" x="255.8" y="246.2">+</text>
<text font-size="3.2" x="267" y="246.2">-</text>
<g font-size="2.5" fill="#8d2323">
<text x="101.6" y="45.9">DC</text>
<text x="97.9" y="50.8">1.5-4.5V</text>
<text x="98.8" y="48.3">MOTOR</text>
</g>
<g font-size="2.5" fill="#00f">
<text x="120.7" y="123.8" transform="rotate(-90 120.7 123.8)">6V</text>
<text x="123.2" y="123.8" transform="rotate(-90 123.2 123.8)">4W</text>
</g>
</svg>
